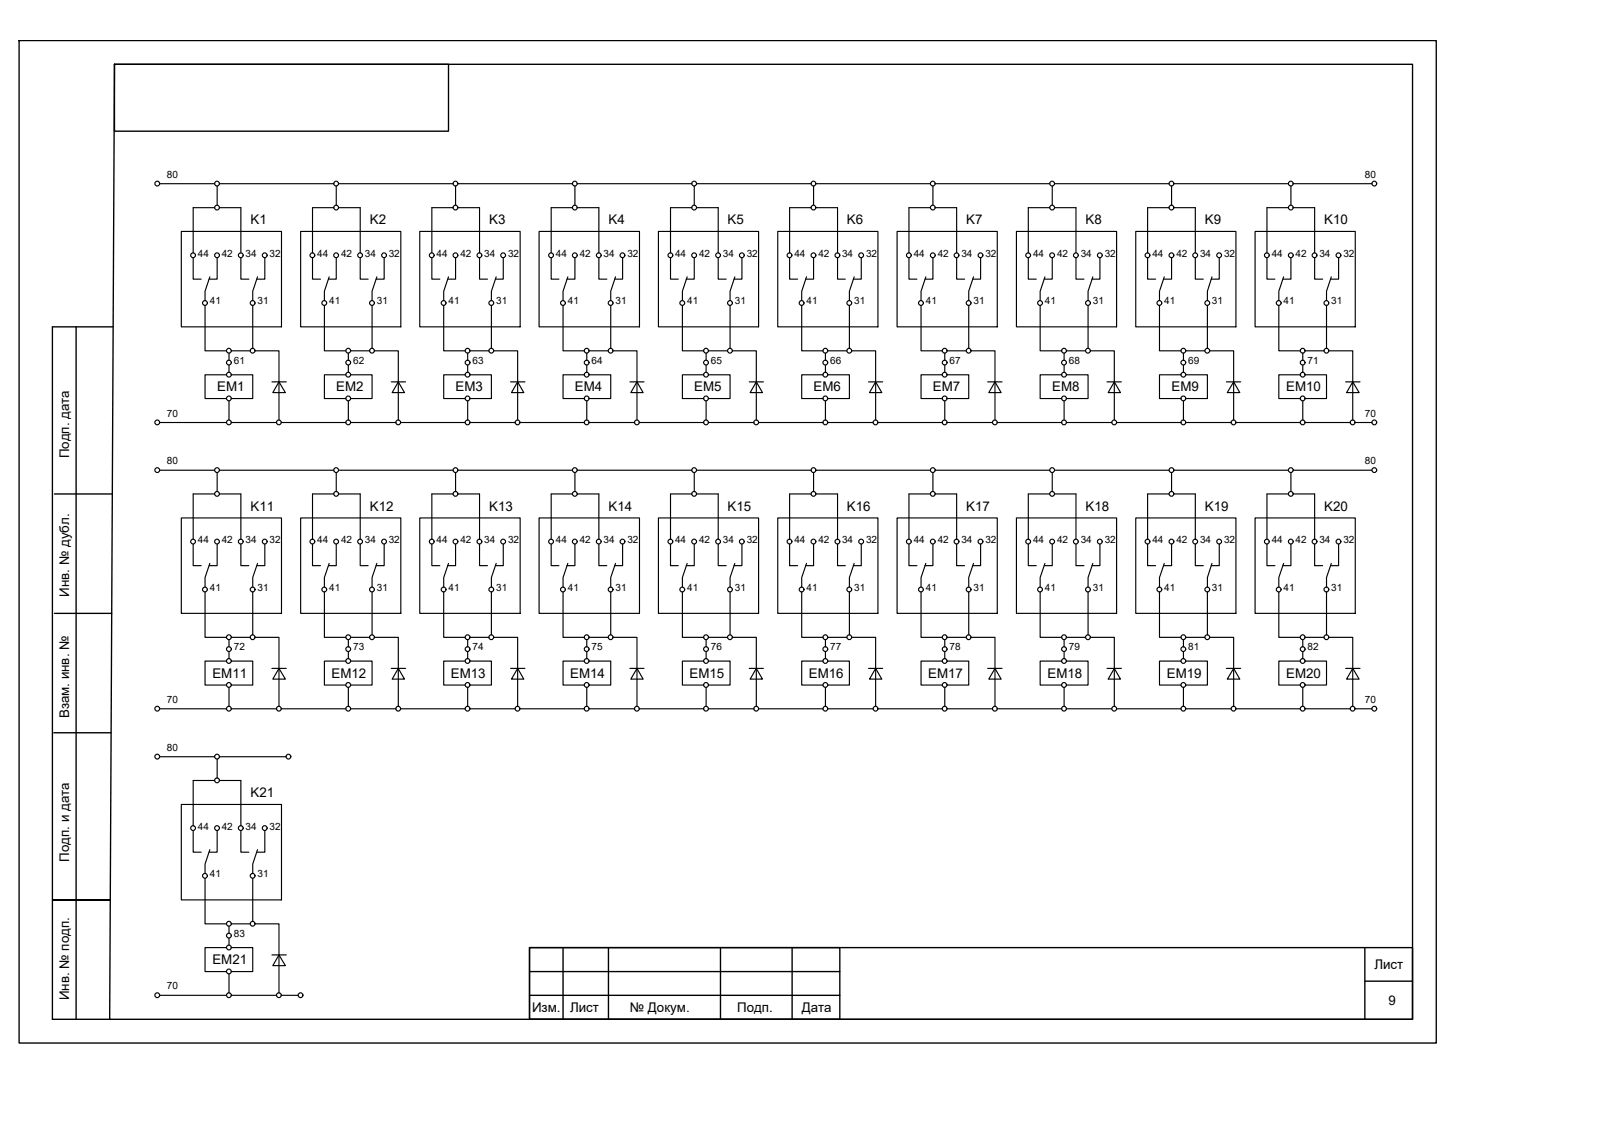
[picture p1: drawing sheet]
<svg xmlns="http://www.w3.org/2000/svg" width="297mm" height="210mm" viewBox="0 0 297 210" stroke-linecap="round" stroke-linejoin="round" font-family="sans-serif">
<g fill="none" stroke="#000" stroke-width=".25">
<path d="M3.5 7.5h263v185.9h-263zM21.2 11.9h240.9v177.1h-241.8zM21.2 11.9h62v12.4h-62zM14.1 60.6v128.4M21 60.6h-11.3v128.4h10.6M10.1 91.6h10.6M10.1 113.7h10.6M10 135.9h10.6M9.8 166.9h10.7M98.2 175.7h163.9v13.3h-163.9zM98.2 175.7h57.6v13.3h-57.6zM104.5 175.7v13.3"/>
<path d="M112.9 175.7v13.3M133.7 175.7v13.3M147 175.7v13.3M253.2 175.7v13.3M98.2 184.6h57.6M98.2 180.2h57.6M253.2 181.9h8.9"/>
</g>
<g fill="none" stroke="#000" stroke-width=".21">
<path d="M29.7 34.1h10.1M39.8 38.5h-4v8.4M40.3 34.5v3.5M40.7 38.5h4v8.4M40.7 34.1h21.3M62 38.5h-4v8.4M62.4 34.5v3.5M62.9 38.5h3.9v8.4M62.9 34.1h21.2M84.1 38.5h-4v8.4M84.5 34.5v3.5M85 38.5h4v8.4"/>
<path d="M85 34.1h21.2M106.2 38.5h-3.9v8.4M106.7 34.5v3.5M107.1 38.5h4v8.4M107.1 34.1h21.3M128.4 38.5h-4v8.4M128.8 34.5v3.5M129.3 38.5h4v8.4M129.3 34.1h21.2M150.5 38.5h-4v8.4M150.9 34.5v3.5M151.4 38.5h4v8.4"/>
<path d="M151.4 34.1h21.2M172.6 38.5h-4v8.4M173.1 34.5v3.5M173.5 38.5h4v8.4M173.5 34.1h21.3M194.8 38.5h-4v8.4M195.2 34.5v3.5M195.7 38.5h3.9v8.4M195.7 34.1h21.2M216.9 38.5h-4v8.4M217.4 34.5v3.5M217.8 38.5h4v8.4"/>
<path d="M217.8 34.1h21.2M239 38.5h-3.9v8.4M239.5 34.5v3.5M239.9 38.5h4v8.4M239.9 34.1h14.6M33.6 42.9h18.6v17.7h-18.6zM35.8 47.8v4h1.5M38 56.6v8.5h4M38.9 51.3l-.9 2.7v1.7M40.3 47.8v4h-1.5M44.7 47.8v4h1.5M46.9 56.6v8"/>
<path d="M47.8 51.3l-.9 2.7v1.7M49.1 47.8v4h-1.4M55.8 42.9h18.6v17.7h-18.6zM58 47.8v4h1.5M60.2 56.6v8.5h4M61.1 51.3l-.9 2.7v1.7M62.4 47.8v4h-1.5M66.8 47.8v4h1.5M69 56.6v8M69.9 51.3l-.9 2.7v1.7M71.3 47.8v4h-1.5M77.9 42.9h18.6v17.7h-18.6z"/>
<path d="M80.1 47.8v4h1.5M82.3 56.6v8.5h4M83.2 51.3l-.9 2.7v1.7M84.5 47.8v4h-1.5M89 47.8v4h1.5M91.2 56.6v8M92.1 51.3l-.9 2.7v1.7M93.4 47.8v4h-1.5M100 42.9h18.6v17.7h-18.6zM102.3 47.8v4h1.4M104.5 56.6v8.5h3.9M105.4 51.3l-.9 2.7v1.7"/>
<path d="M106.7 47.8v4h-1.5M111.1 47.8v4h1.5M113.3 56.6v8M114.2 51.3l-.9 2.7v1.7M115.5 47.8v4h-1.5M122.2 42.9h18.5v17.7h-18.5zM124.4 47.8v4h1.4M126.6 56.6v8.5h4M127.5 51.3l-.9 2.7v1.7M128.8 47.8v4h-1.5M133.3 47.8v4h1.4M135.5 56.6v8"/>
<path d="M136.3 51.3l-.8 2.7v1.7M137.7 47.8v4h-1.5M144.3 42.9h18.6v17.7h-18.6zM146.5 47.8v4h1.5M148.7 56.6v8.5h4M149.6 51.3l-.9 2.7v1.7M150.9 47.8v4h-1.4M155.4 47.8v4h1.4M157.6 56.6v8M158.5 51.3l-.9 2.7v1.7M159.8 47.8v4h-1.5M166.4 42.9h18.6v17.7h-18.6z"/>
<path d="M168.6 47.8v4h1.5M170.9 56.6v8.5h4M171.8 51.3l-.9 2.7v1.7M173.1 47.8v4h-1.5M177.5 47.8v4h1.5M179.7 56.6v8M180.6 51.3l-.9 2.7v1.7M181.9 47.8v4h-1.4M188.6 42.9h18.6v17.7h-18.6zM190.8 47.8v4h1.5M193 56.6v8.5h4M193.9 51.3l-.9 2.7v1.7"/>
<path d="M195.2 47.8v4h-1.5M199.6 47.8v4h1.5M201.9 56.6v8M202.8 51.3l-.9 2.7v1.7M204.1 47.8v4h-1.5M210.7 42.9h18.6v17.7h-18.6zM212.9 47.8v4h1.5M215.1 56.6v8.5h4M216 51.3l-.9 2.7v1.7M217.4 47.8v4h-1.5M221.8 47.8v4h1.5M224 56.6v8"/>
<path d="M224.9 51.3l-.9 2.7v1.7M226.2 47.8v4h-1.5M232.9 42.9h18.5v17.7h-18.5zM235.1 47.8v4h1.4M237.3 56.6v8.5h3.9M238.2 51.3l-.9 2.7v1.7M239.5 47.8v4h-1.5M243.9 47.8v4h1.5M246.1 56.6v8M247 51.3l-.9 2.7v1.7M248.4 47.8v4h-1.5M29.7 78.3h12.3"/>
<path d="M42 69.5h-4v4.4h4M42.5 65.5v1.3M42.5 67.7v1.3M42.5 74.4v3.5M42.9 69.5h4v4.4h-4M42.9 65.1h3.6M42.9 78.3h8.4M47.4 65.1h4.4v12.8M50.4 70.8h2.7M51.8 70.8l1.1 2h-2.3zM52.2 78.3h12M64.2 69.5h-4v4.4h4"/>
<path d="M64.6 65.5v1.3M64.6 67.7v1.3M64.6 74.4v3.5M65.1 69.5h3.9v4.4h-3.9M65.1 65.1h3.5M65.1 78.3h8.4M69.5 65.1h4.4v12.8M72.6 70.8h2.7M73.9 70.8l1.1 2h-2.2zM74.4 78.3h11.9M86.3 69.5h-4v4.4h4M86.8 65.5v1.3"/>
<path d="M86.8 67.7v1.3M86.8 74.4v3.5M87.2 69.5h4v4.4h-4M87.2 65.1h3.5M87.2 78.3h8.4M91.6 65.1h4.4v12.8M94.7 70.8h2.7M96 70.8l1.2 2h-2.3zM96.5 78.3h11.9M108.4 69.5h-3.9v4.4h3.9M108.9 65.5v1.3M108.9 67.7v1.3"/>
<path d="M108.9 74.4v3.5M109.3 69.5h4v4.4h-4M109.3 65.1h3.6M109.3 78.3h8.5M113.8 65.1h4.4v12.8M116.9 70.8h2.6M118.2 70.8l1.1 2h-2.3zM118.6 78.3h12M130.6 69.5h-4v4.4h4M131 65.5v1.3M131 67.7v1.3M131 74.4v3.5"/>
<path d="M131.5 69.5h4v4.4h-4M131.5 65.1h3.5M131.5 78.3h8.4M135.9 65.1h4.4v12.8M139 70.8h2.6M140.3 70.8l1.2 2h-2.3zM140.7 78.3h12M152.7 69.5h-4v4.4h4M153.1 65.5v1.3M153.1 67.7v1.3M153.1 74.4v3.5M153.6 69.5h4v4.4h-4"/>
<path d="M153.6 65.1h3.5M153.6 78.3h8.4M158 65.1h4.5v12.8M161.1 70.8h2.7M162.5 70.8l1.1 2h-2.3zM162.9 78.3h12M174.9 69.5h-4v4.4h4M175.3 65.5v1.3M175.3 67.7v1.3M175.3 74.4v3.5M175.8 69.5h3.9v4.4h-3.9M175.8 65.1h3.5"/>
<path d="M175.8 78.3h8.3M180.2 65.1h4.4v12.8M183.2 70.8h2.7M184.6 70.8l1.1 2h-2.2zM185 78.3h12M197 69.5h-4v4.4h4M197.4 65.5v1.3M197.4 67.7v1.3M197.4 74.4v3.5M197.9 69.5h4v4.4h-4M197.9 65.1h3.5M197.9 78.3h8.4"/>
<path d="M202.3 65.1h4.4v12.8M205.4 70.8h2.7M206.7 70.8l1.2 2h-2.3zM207.2 78.3h11.9M219.1 69.5h-4v4.4h4M219.6 65.5v1.3M219.6 67.7v1.3M219.6 74.4v3.5M220 69.5h4v4.4h-4M220 65.1h3.5M220 78.3h8.4M224.4 65.1h4.5v12.8"/>
<path d="M227.5 70.8h2.7M228.9 70.8l1.1 2h-2.3zM229.3 78.3h11.9M241.2 69.5h-3.9v4.4h3.9M241.7 65.5v1.3M241.7 67.7v1.3M241.7 74.4v3.5M242.1 69.5h4v4.4h-4M242.1 65.1h3.6M242.1 78.3h8.5M246.6 65.1h4.4v12.8M249.7 70.8h2.6"/>
<path d="M251 70.8l1.2 2h-2.4zM251.4 78.3h3.1M29.7 87.2h10.1M33.6 96h18.6v17.7h-18.6zM39.8 91.6h-4v8.4M40.3 87.6v3.6M40.7 91.6h4v8.4M40.7 87.2h21.3M55.8 96h18.6v17.7h-18.6zM62 91.6h-4v8.4M62.4 87.6v3.6M62.9 91.6h3.9v8.4"/>
<path d="M62.9 87.2h21.2M77.9 96h18.6v17.7h-18.6zM84.1 91.6h-4v8.4M84.5 87.6v3.6M85 91.6h4v8.4M85 87.2h21.2M100 96h18.6v17.7h-18.6zM106.2 91.6h-3.9v8.4M106.7 87.6v3.6M107.1 91.6h4v8.4M107.1 87.2h21.3M122.2 96h18.5v17.7h-18.5z"/>
<path d="M128.4 91.6h-4v8.4M128.8 87.6v3.6M129.3 91.6h4v8.4M129.3 87.2h21.2M144.3 96h18.6v17.7h-18.6zM150.5 91.6h-4v8.4M150.9 87.6v3.6M151.4 91.6h4v8.4M151.4 87.2h21.2M166.4 96h18.6v17.7h-18.6zM172.6 91.6h-4v8.4M173.1 87.6v3.6"/>
<path d="M173.5 91.6h4v8.4M173.5 87.2h21.3M188.6 96h18.6v17.7h-18.6zM194.8 91.6h-4v8.4M195.2 87.6v3.6M195.7 91.6h3.9v8.4M195.7 87.2h21.2M210.7 96h18.6v17.7h-18.6zM216.9 91.6h-4v8.4M217.4 87.6v3.6M217.8 91.6h4v8.4M217.8 87.2h21.2"/>
<path d="M232.9 96h18.5v17.7h-18.5zM239 91.6h-3.9v8.4M239.5 87.6v3.6M239.9 91.6h4v8.4M239.9 87.2h14.6M35.8 100.9v4h1.5M38 109.8v8.4h4M38.9 104.5l-.9 2.6v1.8M40.3 100.9v4h-1.5M42.5 118.6v1.4M42.9 118.2h3.6M44.7 100.9v4h1.5"/>
<path d="M46.9 109.8v7.9M47.4 118.2h4.4v12.8M47.8 104.5l-.9 2.6v1.8M49.1 100.9v4h-1.4M58 100.9v4h1.5M60.2 109.8v8.4h4M61.1 104.5l-.9 2.6v1.8M62.4 100.9v4h-1.5M64.6 118.6v1.4M65.1 118.2h3.5M66.8 100.9v4h1.5M69 109.8v7.9"/>
<path d="M69.5 118.2h4.4v12.8M69.9 104.5l-.9 2.6v1.8M71.3 100.9v4h-1.5M80.1 100.9v4h1.5M82.3 109.8v8.4h4M83.2 104.5l-.9 2.6v1.8M84.5 100.9v4h-1.5M86.8 118.6v1.4M87.2 118.2h3.5M89 100.9v4h1.5M91.2 109.8v7.9M91.6 118.2h4.4v12.8"/>
<path d="M92.1 104.5l-.9 2.6v1.8M93.4 100.9v4h-1.5M102.3 100.9v4h1.4M104.5 109.8v8.4h3.9M105.4 104.5l-.9 2.6v1.8M106.7 100.9v4h-1.5M108.9 118.6v1.4M109.3 118.2h3.6M111.1 100.9v4h1.5M113.3 109.8v7.9M113.8 118.2h4.4v12.8M114.2 104.5l-.9 2.6v1.8"/>
<path d="M115.5 100.9v4h-1.5M124.4 100.9v4h1.4M126.6 109.8v8.4h4M127.5 104.5l-.9 2.6v1.8M128.8 100.9v4h-1.5M131 118.6v1.4M131.5 118.2h3.5M133.3 100.9v4h1.4M135.5 109.8v7.9M135.9 118.2h4.4v12.8M136.3 104.5l-.8 2.6v1.8M137.7 100.9v4h-1.5"/>
<path d="M146.5 100.9v4h1.5M148.7 109.8v8.4h4M149.6 104.5l-.9 2.6v1.8M150.9 100.9v4h-1.4M153.1 118.6v1.4M153.6 118.2h3.5M155.4 100.9v4h1.4M157.6 109.8v7.9M158 118.2h4.5v12.8M158.5 104.5l-.9 2.6v1.8M159.8 100.9v4h-1.5M168.6 100.9v4h1.5"/>
<path d="M170.9 109.8v8.4h4M171.8 104.5l-.9 2.6v1.8M173.1 100.9v4h-1.5M175.3 118.6v1.4M175.8 118.2h3.5M177.5 100.9v4h1.5M179.7 109.8v7.9M180.2 118.2h4.4v12.8M180.6 104.5l-.9 2.6v1.8M181.9 100.9v4h-1.4M190.8 100.9v4h1.5M193 109.8v8.4h4"/>
<path d="M193.9 104.5l-.9 2.6v1.8M195.2 100.9v4h-1.5M197.4 118.6v1.4M197.9 118.2h3.5M199.6 100.9v4h1.5M201.9 109.8v7.9M202.3 118.2h4.4v12.8M202.8 104.5l-.9 2.6v1.8M204.1 100.9v4h-1.5M212.9 100.9v4h1.5M215.1 109.8v8.4h4M216 104.5l-.9 2.6v1.8"/>
<path d="M217.4 100.9v4h-1.5M219.6 118.6v1.4M220 118.2h3.5M221.8 100.9v4h1.5M224 109.8v7.9M224.4 118.2h4.5v12.8M224.9 104.5l-.9 2.6v1.8M226.2 100.9v4h-1.5M235.1 100.9v4h1.4M237.3 109.8v8.4h3.9M238.2 104.5l-.9 2.6v1.8M239.5 100.9v4h-1.5"/>
<path d="M241.7 118.6v1.4M242.1 118.2h3.6M243.9 100.9v4h1.5M246.1 109.8v7.9M246.6 118.2h4.4v12.8M247 104.5l-.9 2.6v1.8M248.4 100.9v4h-1.5M29.7 131.4h12.3M42 122.6h-4v4.4h4M42.5 120.8v1.4M42.5 127.5v3.5M42.9 122.6h4v4.4h-4"/>
<path d="M42.9 131.4h8.4M50.4 123.9h2.7M51.8 123.9l1.1 2h-2.3zM52.2 131.4h12M64.2 122.6h-4v4.4h4M64.6 120.8v1.4M64.6 127.5v3.5M65.1 122.6h3.9v4.4h-3.9M65.1 131.4h8.4M72.6 123.9h2.7M73.9 123.9l1.1 2h-2.2zM74.4 131.4h11.9"/>
<path d="M86.3 122.6h-4v4.4h4M86.8 120.8v1.4M86.8 127.5v3.5M87.2 122.6h4v4.4h-4M87.2 131.4h8.4M94.7 123.9h2.7M96 123.9l1.2 2h-2.3zM96.5 131.4h11.9M108.4 122.6h-3.9v4.4h3.9M108.9 120.8v1.4M108.9 127.5v3.5M109.3 122.6h4v4.4h-4"/>
<path d="M109.3 131.4h8.5M116.9 123.9h2.6M118.2 123.9l1.1 2h-2.3zM118.6 131.4h12M130.6 122.6h-4v4.4h4M131 120.8v1.4M131 127.5v3.5M131.5 122.6h4v4.4h-4M131.5 131.4h8.4M139 123.9h2.6M140.3 123.9l1.2 2h-2.3zM140.7 131.4h12"/>
<path d="M152.7 122.6h-4v4.4h4M153.1 120.8v1.4M153.1 127.5v3.5M153.6 122.6h4v4.4h-4M153.6 131.4h8.4M161.1 123.9h2.7M162.5 123.9l1.1 2h-2.3zM162.9 131.4h12M174.9 122.6h-4v4.4h4M175.3 120.8v1.4M175.3 127.5v3.5M175.8 122.6h3.9v4.4h-3.9"/>
<path d="M175.8 131.4h8.3M183.2 123.9h2.7M184.6 123.9l1.1 2h-2.2zM185 131.4h12M197 122.6h-4v4.4h4M197.4 120.8v1.4M197.4 127.5v3.5M197.9 122.6h4v4.4h-4M197.9 131.4h8.4M205.4 123.9h2.7M206.7 123.9l1.2 2h-2.3zM207.2 131.4h11.9"/>
<path d="M219.1 122.6h-4v4.4h4M219.6 120.8v1.4M219.6 127.5v3.5M220 122.6h4v4.4h-4M220 131.4h8.4M227.5 123.9h2.7M228.9 123.9l1.1 2h-2.3zM229.3 131.4h11.9M241.2 122.6h-3.9v4.4h3.9M241.7 120.8v1.4M241.7 127.5v3.5M242.1 122.6h4v4.4h-4"/>
<path d="M242.1 131.4h8.5M249.7 123.9h2.6M251 123.9l1.2 2h-2.4zM251.4 131.4h3.1M29.7 140.3h10.1M33.6 149.2h18.6v17.7h-18.6zM35.8 154v4h1.5M38.9 157.6l-.9 2.6v1.8M39.8 144.7h-4v8.4M40.3 154v4h-1.5M40.3 140.7v3.6M40.7 144.7h4v8.4"/>
<path d="M40.7 140.3h12.4M44.7 154v4h1.5M47.8 157.6l-.9 2.6v1.8M49.1 154v4h-1.4M38 162.9v8.4h4M42 175.7h-4v4.5h4M42.5 171.7v1.3M42.5 173.9v1.4M42.9 175.7h4v4.5h-4M42.9 171.3h3.6M46.9 162.9v7.9M47.4 171.3h4.4v12.8"/>
<path d="M50.4 177.1h2.7M51.8 177.1l1.1 2h-2.3zM29.7 184.6h12.3M42.5 180.6v3.5M42.9 184.6h8.4M52.2 184.6h3.1"/>
<circle cx="29.2" cy="34" r=".44"/>
<circle cx="40.3" cy="34" r=".44"/>
<circle cx="40.3" cy="38.5" r=".44"/>
<circle cx="62.4" cy="38.5" r=".44"/>
<circle cx="62.4" cy="34" r=".44"/>
<circle cx="84.5" cy="38.5" r=".44"/>
<circle cx="84.5" cy="34" r=".44"/>
<circle cx="106.6" cy="38.5" r=".44"/>
<circle cx="106.6" cy="34" r=".44"/>
<circle cx="128.8" cy="38.5" r=".44"/>
<circle cx="128.8" cy="34" r=".44"/>
<circle cx="150.9" cy="38.5" r=".44"/>
<circle cx="150.9" cy="34" r=".44"/>
<circle cx="173.1" cy="38.5" r=".44"/>
<circle cx="173.1" cy="34" r=".44"/>
<circle cx="195.2" cy="38.5" r=".44"/>
<circle cx="195.2" cy="34" r=".44"/>
<circle cx="217.3" cy="38.5" r=".44"/>
<circle cx="217.3" cy="34" r=".44"/>
<circle cx="239.5" cy="34" r=".44"/>
<circle cx="239.5" cy="38.5" r=".44"/>
<circle cx="255" cy="34" r=".44"/>
<circle cx="35.8" cy="47.3" r=".44"/>
<circle cx="38" cy="56.2" r=".44"/>
<circle cx="40.3" cy="47.3" r=".44"/>
<circle cx="44.7" cy="47.3" r=".44"/>
<circle cx="46.9" cy="56.2" r=".44"/>
<circle cx="49.1" cy="47.3" r=".44"/>
<circle cx="58" cy="47.3" r=".44"/>
<circle cx="60.2" cy="56.2" r=".44"/>
<circle cx="62.4" cy="47.3" r=".44"/>
<circle cx="66.8" cy="47.3" r=".44"/>
<circle cx="69" cy="56.2" r=".44"/>
<circle cx="71.3" cy="47.3" r=".44"/>
<circle cx="80.1" cy="47.3" r=".44"/>
<circle cx="82.3" cy="56.2" r=".44"/>
<circle cx="84.5" cy="47.3" r=".44"/>
<circle cx="88.9" cy="47.3" r=".44"/>
<circle cx="91.2" cy="56.2" r=".44"/>
<circle cx="93.4" cy="47.3" r=".44"/>
<circle cx="102.2" cy="47.3" r=".44"/>
<circle cx="104.4" cy="56.2" r=".44"/>
<circle cx="106.6" cy="47.3" r=".44"/>
<circle cx="111.1" cy="47.3" r=".44"/>
<circle cx="113.3" cy="56.2" r=".44"/>
<circle cx="115.5" cy="47.3" r=".44"/>
<circle cx="124.4" cy="47.3" r=".44"/>
<circle cx="126.6" cy="56.2" r=".44"/>
<circle cx="128.8" cy="47.3" r=".44"/>
<circle cx="133.2" cy="47.3" r=".44"/>
<circle cx="135.4" cy="56.2" r=".44"/>
<circle cx="137.6" cy="47.3" r=".44"/>
<circle cx="146.5" cy="47.3" r=".44"/>
<circle cx="148.7" cy="56.2" r=".44"/>
<circle cx="150.9" cy="47.3" r=".44"/>
<circle cx="155.4" cy="47.3" r=".44"/>
<circle cx="157.6" cy="56.2" r=".44"/>
<circle cx="159.8" cy="47.3" r=".44"/>
<circle cx="168.6" cy="47.3" r=".44"/>
<circle cx="170.9" cy="56.2" r=".44"/>
<circle cx="173.1" cy="47.3" r=".44"/>
<circle cx="177.5" cy="47.3" r=".44"/>
<circle cx="179.7" cy="56.2" r=".44"/>
<circle cx="181.9" cy="47.3" r=".44"/>
<circle cx="190.8" cy="47.3" r=".44"/>
<circle cx="193" cy="56.2" r=".44"/>
<circle cx="195.2" cy="47.3" r=".44"/>
<circle cx="199.6" cy="47.3" r=".44"/>
<circle cx="201.9" cy="56.2" r=".44"/>
<circle cx="204.1" cy="47.3" r=".44"/>
<circle cx="212.9" cy="47.3" r=".44"/>
<circle cx="215.1" cy="56.2" r=".44"/>
<circle cx="217.3" cy="47.3" r=".44"/>
<circle cx="221.7" cy="47.3" r=".44"/>
<circle cx="224" cy="56.2" r=".44"/>
<circle cx="226.2" cy="47.3" r=".44"/>
<circle cx="235" cy="47.3" r=".44"/>
<circle cx="237.2" cy="56.2" r=".44"/>
<circle cx="239.5" cy="47.3" r=".44"/>
<circle cx="243.9" cy="47.3" r=".44"/>
<circle cx="246.1" cy="56.2" r=".44"/>
<circle cx="248.3" cy="47.3" r=".44"/>
<circle cx="29.2" cy="78.3" r=".44"/>
<circle cx="42.5" cy="69.5" r=".44"/>
<circle cx="42.5" cy="65" r=".44"/>
<circle cx="42.5" cy="73.9" r=".44"/>
<circle cx="42.5" cy="67.2" r=".44"/>
<circle cx="42.5" cy="78.3" r=".44"/>
<circle cx="46.9" cy="65" r=".44"/>
<circle cx="51.7" cy="78.3" r=".44"/>
<circle cx="64.6" cy="78.3" r=".44"/>
<circle cx="64.6" cy="65" r=".44"/>
<circle cx="64.6" cy="73.9" r=".44"/>
<circle cx="64.6" cy="69.5" r=".44"/>
<circle cx="64.6" cy="67.2" r=".44"/>
<circle cx="69" cy="65" r=".44"/>
<circle cx="73.9" cy="78.3" r=".44"/>
<circle cx="86.7" cy="78.3" r=".44"/>
<circle cx="86.7" cy="69.5" r=".44"/>
<circle cx="86.7" cy="67.2" r=".44"/>
<circle cx="86.7" cy="73.9" r=".44"/>
<circle cx="86.7" cy="65" r=".44"/>
<circle cx="91.2" cy="65" r=".44"/>
<circle cx="96" cy="78.3" r=".44"/>
<circle cx="108.8" cy="65" r=".44"/>
<circle cx="108.8" cy="69.5" r=".44"/>
<circle cx="108.8" cy="67.2" r=".44"/>
<circle cx="108.8" cy="73.9" r=".44"/>
<circle cx="108.8" cy="78.3" r=".44"/>
<circle cx="113.3" cy="65" r=".44"/>
<circle cx="118.2" cy="78.3" r=".44"/>
<circle cx="131" cy="69.5" r=".44"/>
<circle cx="131" cy="73.9" r=".44"/>
<circle cx="131" cy="78.3" r=".44"/>
<circle cx="131" cy="65" r=".44"/>
<circle cx="131" cy="67.2" r=".44"/>
<circle cx="135.4" cy="65" r=".44"/>
<circle cx="140.3" cy="78.3" r=".44"/>
<circle cx="153.1" cy="78.3" r=".44"/>
<circle cx="153.1" cy="69.5" r=".44"/>
<circle cx="153.1" cy="65" r=".44"/>
<circle cx="153.1" cy="73.9" r=".44"/>
<circle cx="153.1" cy="67.2" r=".44"/>
<circle cx="157.6" cy="65" r=".44"/>
<circle cx="162.4" cy="78.3" r=".44"/>
<circle cx="175.3" cy="73.9" r=".44"/>
<circle cx="175.3" cy="78.3" r=".44"/>
<circle cx="175.3" cy="67.2" r=".44"/>
<circle cx="175.3" cy="65" r=".44"/>
<circle cx="175.3" cy="69.5" r=".44"/>
<circle cx="179.7" cy="65" r=".44"/>
<circle cx="184.6" cy="78.3" r=".44"/>
<circle cx="197.4" cy="73.9" r=".44"/>
<circle cx="197.4" cy="69.5" r=".44"/>
<circle cx="197.4" cy="65" r=".44"/>
<circle cx="197.4" cy="67.2" r=".44"/>
<circle cx="197.4" cy="78.3" r=".44"/>
<circle cx="201.9" cy="65" r=".44"/>
<circle cx="206.7" cy="78.3" r=".44"/>
<circle cx="219.5" cy="69.5" r=".44"/>
<circle cx="219.5" cy="65" r=".44"/>
<circle cx="219.5" cy="67.2" r=".44"/>
<circle cx="219.5" cy="73.9" r=".44"/>
<circle cx="219.5" cy="78.3" r=".44"/>
<circle cx="224" cy="65" r=".44"/>
<circle cx="228.9" cy="78.3" r=".44"/>
<circle cx="241.7" cy="78.3" r=".44"/>
<circle cx="241.7" cy="73.9" r=".44"/>
<circle cx="241.7" cy="65" r=".44"/>
<circle cx="241.7" cy="67.2" r=".44"/>
<circle cx="241.7" cy="69.5" r=".44"/>
<circle cx="246.1" cy="65" r=".44"/>
<circle cx="251" cy="78.3" r=".44"/>
<circle cx="255" cy="78.3" r=".44"/>
<circle cx="29.2" cy="87.2" r=".44"/>
<circle cx="40.3" cy="91.6" r=".44"/>
<circle cx="40.3" cy="87.2" r=".44"/>
<circle cx="62.4" cy="91.6" r=".44"/>
<circle cx="62.4" cy="87.2" r=".44"/>
<circle cx="84.5" cy="91.6" r=".44"/>
<circle cx="84.5" cy="87.2" r=".44"/>
<circle cx="106.6" cy="87.2" r=".44"/>
<circle cx="106.6" cy="91.6" r=".44"/>
<circle cx="128.8" cy="91.6" r=".44"/>
<circle cx="128.8" cy="87.2" r=".44"/>
<circle cx="150.9" cy="87.2" r=".44"/>
<circle cx="150.9" cy="91.6" r=".44"/>
<circle cx="173.1" cy="91.6" r=".44"/>
<circle cx="173.1" cy="87.2" r=".44"/>
<circle cx="195.2" cy="91.6" r=".44"/>
<circle cx="195.2" cy="87.2" r=".44"/>
<circle cx="217.3" cy="91.6" r=".44"/>
<circle cx="217.3" cy="87.2" r=".44"/>
<circle cx="239.5" cy="87.2" r=".44"/>
<circle cx="239.5" cy="91.6" r=".44"/>
<circle cx="255" cy="87.2" r=".44"/>
<circle cx="35.8" cy="100.4" r=".44"/>
<circle cx="38" cy="109.3" r=".44"/>
<circle cx="40.3" cy="100.4" r=".44"/>
<circle cx="42.5" cy="118.2" r=".44"/>
<circle cx="44.7" cy="100.4" r=".44"/>
<circle cx="46.9" cy="109.3" r=".44"/>
<circle cx="46.9" cy="118.2" r=".44"/>
<circle cx="49.1" cy="100.4" r=".44"/>
<circle cx="58" cy="100.4" r=".44"/>
<circle cx="60.2" cy="109.3" r=".44"/>
<circle cx="62.4" cy="100.4" r=".44"/>
<circle cx="64.6" cy="118.2" r=".44"/>
<circle cx="66.8" cy="100.4" r=".44"/>
<circle cx="69" cy="109.3" r=".44"/>
<circle cx="69" cy="118.2" r=".44"/>
<circle cx="71.3" cy="100.4" r=".44"/>
<circle cx="80.1" cy="100.4" r=".44"/>
<circle cx="82.3" cy="109.3" r=".44"/>
<circle cx="84.5" cy="100.4" r=".44"/>
<circle cx="86.7" cy="118.2" r=".44"/>
<circle cx="88.9" cy="100.4" r=".44"/>
<circle cx="91.2" cy="109.3" r=".44"/>
<circle cx="91.2" cy="118.2" r=".44"/>
<circle cx="93.4" cy="100.4" r=".44"/>
<circle cx="102.2" cy="100.4" r=".44"/>
<circle cx="104.4" cy="109.3" r=".44"/>
<circle cx="106.6" cy="100.4" r=".44"/>
<circle cx="108.8" cy="118.2" r=".44"/>
<circle cx="111.1" cy="100.4" r=".44"/>
<circle cx="113.3" cy="109.3" r=".44"/>
<circle cx="113.3" cy="118.2" r=".44"/>
<circle cx="115.5" cy="100.4" r=".44"/>
<circle cx="124.4" cy="100.4" r=".44"/>
<circle cx="126.6" cy="109.3" r=".44"/>
<circle cx="128.8" cy="100.4" r=".44"/>
<circle cx="131" cy="118.2" r=".44"/>
<circle cx="133.2" cy="100.4" r=".44"/>
<circle cx="135.4" cy="109.3" r=".44"/>
<circle cx="135.4" cy="118.2" r=".44"/>
<circle cx="137.6" cy="100.4" r=".44"/>
<circle cx="146.5" cy="100.4" r=".44"/>
<circle cx="148.7" cy="109.3" r=".44"/>
<circle cx="150.9" cy="100.4" r=".44"/>
<circle cx="153.1" cy="118.2" r=".44"/>
<circle cx="155.4" cy="100.4" r=".44"/>
<circle cx="157.6" cy="118.2" r=".44"/>
<circle cx="157.6" cy="109.3" r=".44"/>
<circle cx="159.8" cy="100.4" r=".44"/>
<circle cx="168.6" cy="100.4" r=".44"/>
<circle cx="170.9" cy="109.3" r=".44"/>
<circle cx="173.1" cy="100.4" r=".44"/>
<circle cx="175.3" cy="118.2" r=".44"/>
<circle cx="177.5" cy="100.4" r=".44"/>
<circle cx="179.7" cy="109.3" r=".44"/>
<circle cx="179.7" cy="118.2" r=".44"/>
<circle cx="181.9" cy="100.4" r=".44"/>
<circle cx="190.8" cy="100.4" r=".44"/>
<circle cx="193" cy="109.3" r=".44"/>
<circle cx="195.2" cy="100.4" r=".44"/>
<circle cx="197.4" cy="118.2" r=".44"/>
<circle cx="199.6" cy="100.4" r=".44"/>
<circle cx="201.9" cy="109.3" r=".44"/>
<circle cx="201.9" cy="118.2" r=".44"/>
<circle cx="204.1" cy="100.4" r=".44"/>
<circle cx="212.9" cy="100.4" r=".44"/>
<circle cx="215.1" cy="109.3" r=".44"/>
<circle cx="217.3" cy="100.4" r=".44"/>
<circle cx="219.5" cy="118.2" r=".44"/>
<circle cx="221.7" cy="100.4" r=".44"/>
<circle cx="224" cy="118.2" r=".44"/>
<circle cx="224" cy="109.3" r=".44"/>
<circle cx="226.2" cy="100.4" r=".44"/>
<circle cx="235" cy="100.4" r=".44"/>
<circle cx="237.2" cy="109.3" r=".44"/>
<circle cx="239.5" cy="100.4" r=".44"/>
<circle cx="241.7" cy="118.2" r=".44"/>
<circle cx="243.9" cy="100.4" r=".44"/>
<circle cx="246.1" cy="118.2" r=".44"/>
<circle cx="246.1" cy="109.3" r=".44"/>
<circle cx="248.3" cy="100.4" r=".44"/>
<circle cx="29.2" cy="131.4" r=".44"/>
<circle cx="42.5" cy="127" r=".44"/>
<circle cx="42.5" cy="120.4" r=".44"/>
<circle cx="42.5" cy="122.6" r=".44"/>
<circle cx="42.5" cy="131.4" r=".44"/>
<circle cx="51.7" cy="131.4" r=".44"/>
<circle cx="64.6" cy="131.4" r=".44"/>
<circle cx="64.6" cy="127" r=".44"/>
<circle cx="64.6" cy="120.4" r=".44"/>
<circle cx="64.6" cy="122.6" r=".44"/>
<circle cx="73.9" cy="131.4" r=".44"/>
<circle cx="86.7" cy="122.6" r=".44"/>
<circle cx="86.7" cy="127" r=".44"/>
<circle cx="86.7" cy="131.4" r=".44"/>
<circle cx="86.7" cy="120.4" r=".44"/>
<circle cx="96" cy="131.4" r=".44"/>
<circle cx="108.8" cy="122.6" r=".44"/>
<circle cx="108.8" cy="127" r=".44"/>
<circle cx="108.8" cy="120.4" r=".44"/>
<circle cx="108.8" cy="131.4" r=".44"/>
<circle cx="118.2" cy="131.4" r=".44"/>
<circle cx="131" cy="131.4" r=".44"/>
<circle cx="131" cy="120.4" r=".44"/>
<circle cx="131" cy="127" r=".44"/>
<circle cx="131" cy="122.6" r=".44"/>
<circle cx="140.3" cy="131.4" r=".44"/>
<circle cx="153.1" cy="122.6" r=".44"/>
<circle cx="153.1" cy="127" r=".44"/>
<circle cx="153.1" cy="120.4" r=".44"/>
<circle cx="153.1" cy="131.4" r=".44"/>
<circle cx="162.4" cy="131.4" r=".44"/>
<circle cx="175.3" cy="120.4" r=".44"/>
<circle cx="175.3" cy="122.6" r=".44"/>
<circle cx="175.3" cy="127" r=".44"/>
<circle cx="175.3" cy="131.4" r=".44"/>
<circle cx="184.6" cy="131.4" r=".44"/>
<circle cx="197.4" cy="120.4" r=".44"/>
<circle cx="197.4" cy="122.6" r=".44"/>
<circle cx="197.4" cy="127" r=".44"/>
<circle cx="197.4" cy="131.4" r=".44"/>
<circle cx="206.7" cy="131.4" r=".44"/>
<circle cx="219.5" cy="127" r=".44"/>
<circle cx="219.5" cy="120.4" r=".44"/>
<circle cx="219.5" cy="122.6" r=".44"/>
<circle cx="219.5" cy="131.4" r=".44"/>
<circle cx="228.9" cy="131.4" r=".44"/>
<circle cx="241.7" cy="120.4" r=".44"/>
<circle cx="241.7" cy="127" r=".44"/>
<circle cx="241.7" cy="122.6" r=".44"/>
<circle cx="241.7" cy="131.4" r=".44"/>
<circle cx="251" cy="131.4" r=".44"/>
<circle cx="255" cy="131.4" r=".44"/>
<circle cx="29.2" cy="140.3" r=".44"/>
<circle cx="35.8" cy="153.6" r=".44"/>
<circle cx="40.3" cy="140.3" r=".44"/>
<circle cx="40.3" cy="144.7" r=".44"/>
<circle cx="40.3" cy="153.6" r=".44"/>
<circle cx="44.7" cy="153.6" r=".44"/>
<circle cx="49.1" cy="153.6" r=".44"/>
<circle cx="53.5" cy="140.3" r=".44"/>
<circle cx="38" cy="162.4" r=".44"/>
<circle cx="42.5" cy="173.5" r=".44"/>
<circle cx="42.5" cy="175.7" r=".44"/>
<circle cx="42.5" cy="171.3" r=".44"/>
<circle cx="46.9" cy="162.4" r=".44"/>
<circle cx="46.9" cy="171.3" r=".44"/>
<circle cx="29.2" cy="184.5" r=".44"/>
<circle cx="42.5" cy="180.1" r=".44"/>
<circle cx="42.5" cy="184.5" r=".44"/>
<circle cx="51.7" cy="184.5" r=".44"/>
<circle cx="55.8" cy="184.5" r=".44"/>
</g>
<g font-size="2.5">
<text x="46.5" y="41.6">K1</text>
<text x="68.6" y="41.6">K2</text>
<text x="90.7" y="41.6">K3</text>
<text x="112.9" y="41.6">K4</text>
<text x="135" y="41.6">K5</text>
<text x="157.1" y="41.6">K6</text>
<text x="179.3" y="41.6">K7</text>
<text x="201.4" y="41.6">K8</text>
<text x="223.5" y="41.6">K9</text>
<text x="245.7" y="41.6">K10</text>
<text x="40.3" y="72.6">EM1</text>
<text x="62.4" y="72.6">EM2</text>
<text x="84.5" y="72.6">EM3</text>
<text x="106.7" y="72.6">EM4</text>
<text x="128.8" y="72.6">EM5</text>
<text x="150.9" y="72.6">EM6</text>
<text x="173.1" y="72.6">EM7</text>
<text x="195.2" y="72.6">EM8</text>
<text x="217.4" y="72.6">EM9</text>
<text x="238.6" y="72.6">EM10</text>
<text x="12.8" y="85" transform="rotate(-90 12.8 85)">Подп. дата</text>
<text x="46.5" y="94.7">K11</text>
<text x="68.6" y="94.7">K12</text>
<text x="90.7" y="94.7">K13</text>
<text x="112.9" y="94.7">K14</text>
<text x="135" y="94.7">K15</text>
<text x="157.1" y="94.7">K16</text>
<text x="179.3" y="94.7">K17</text>
<text x="201.4" y="94.7">K18</text>
<text x="223.5" y="94.7">K19</text>
<text x="245.7" y="94.7">K20</text>
<text x="12.8" y="110.6" transform="rotate(-90 12.8 110.6)">Инв. № дубл.</text>
<text x="39.4" y="125.7">EM11</text>
<text x="61.5" y="125.7">EM12</text>
<text x="83.6" y="125.7">EM13</text>
<text x="105.8" y="125.7">EM14</text>
<text x="127.9" y="125.7">EM15</text>
<text x="150.1" y="125.7">EM16</text>
<text x="172.2" y="125.7">EM17</text>
<text x="194.3" y="125.7">EM18</text>
<text x="216.5" y="125.7">EM19</text>
<text x="238.6" y="125.7">EM20</text>
<text x="12.8" y="133.2" transform="rotate(-90 12.8 133.2)">Взам. инв. №</text>
<text x="46.5" y="147.8">K21</text>
<text x="12.8" y="159.8" transform="rotate(-90 12.8 159.8)">Подп. и дата</text>
<text x="39.4" y="178.8">EM21</text>
<text x="255" y="179.7">Лист</text>
<text x="12.8" y="185.4" transform="rotate(-90 12.8 185.4)">Инв. № подп.</text>
<text x="98.7" y="187.7">Изм.</text>
<text x="105.8" y="187.7">Лист</text>
<text x="116.9" y="187.7">№ Докум.</text>
<text x="136.8" y="187.7">Подп.</text>
<text x="148.7" y="187.7">Дата</text>
<text x="257.6" y="186.3">9</text>
</g>
<g font-size="1.9">
<text x="31" y="33">80</text>
<text x="253.2" y="33">80</text>
<text x="36.7" y="47.6">44</text>
<text x="41.1" y="47.6">42</text>
<text x="45.6" y="47.6">34</text>
<text x="50" y="47.6">32</text>
<text x="58.9" y="47.6">44</text>
<text x="63.3" y="47.6">42</text>
<text x="67.7" y="47.6">34</text>
<text x="72.1" y="47.6">32</text>
<text x="81" y="47.6">44</text>
<text x="85.4" y="47.6">42</text>
<text x="89.9" y="47.6">34</text>
<text x="94.3" y="47.6">32</text>
<text x="103.2" y="47.6">44</text>
<text x="107.6" y="47.6">42</text>
<text x="112" y="47.6">34</text>
<text x="116.4" y="47.6">32</text>
<text x="125.3" y="47.6">44</text>
<text x="129.7" y="47.6">42</text>
<text x="134.1" y="47.6">34</text>
<text x="138.5" y="47.6">32</text>
<text x="147.4" y="47.6">44</text>
<text x="151.8" y="47.6">42</text>
<text x="156.2" y="47.6">34</text>
<text x="160.7" y="47.6">32</text>
<text x="169.5" y="47.6">44</text>
<text x="174" y="47.6">42</text>
<text x="178.4" y="47.6">34</text>
<text x="182.8" y="47.6">32</text>
<text x="191.7" y="47.6">44</text>
<text x="196.1" y="47.6">42</text>
<text x="200.5" y="47.6">34</text>
<text x="205" y="47.6">32</text>
<text x="213.8" y="47.6">44</text>
<text x="218.3" y="47.6">42</text>
<text x="222.7" y="47.6">34</text>
<text x="227.1" y="47.6">32</text>
<text x="236" y="47.6">44</text>
<text x="240.4" y="47.6">42</text>
<text x="244.8" y="47.6">34</text>
<text x="249.2" y="47.6">32</text>
<text x="38.9" y="56.4">41</text>
<text x="47.8" y="56.4">31</text>
<text x="61.1" y="56.4">41</text>
<text x="69.9" y="56.4">31</text>
<text x="83.2" y="56.4">41</text>
<text x="92.1" y="56.4">31</text>
<text x="105.4" y="56.4">41</text>
<text x="114.2" y="56.4">31</text>
<text x="127.5" y="56.4">41</text>
<text x="136.3" y="56.4">31</text>
<text x="149.6" y="56.4">41</text>
<text x="158.5" y="56.4">31</text>
<text x="171.8" y="56.4">41</text>
<text x="180.6" y="56.4">31</text>
<text x="193.9" y="56.4">41</text>
<text x="202.8" y="56.4">31</text>
<text x="216" y="56.4">41</text>
<text x="224.9" y="56.4">31</text>
<text x="238.2" y="56.4">41</text>
<text x="247" y="56.4">31</text>
<text x="43.4" y="67.5">61</text>
<text x="65.5" y="67.5">62</text>
<text x="87.7" y="67.5">63</text>
<text x="109.8" y="67.5">64</text>
<text x="131.9" y="67.5">65</text>
<text x="154" y="67.5">66</text>
<text x="176.2" y="67.5">67</text>
<text x="198.3" y="67.5">68</text>
<text x="220.5" y="67.5">69</text>
<text x="242.6" y="67.5">71</text>
<text x="31" y="77.2">70</text>
<text x="253.2" y="77.2">70</text>
<text x="31" y="86.1">80</text>
<text x="253.2" y="86.1">80</text>
<text x="36.7" y="100.7">44</text>
<text x="41.1" y="100.7">42</text>
<text x="45.6" y="100.7">34</text>
<text x="50" y="100.7">32</text>
<text x="58.9" y="100.7">44</text>
<text x="63.3" y="100.7">42</text>
<text x="67.7" y="100.7">34</text>
<text x="72.1" y="100.7">32</text>
<text x="81" y="100.7">44</text>
<text x="85.4" y="100.7">42</text>
<text x="89.9" y="100.7">34</text>
<text x="94.3" y="100.7">32</text>
<text x="103.2" y="100.7">44</text>
<text x="107.6" y="100.7">42</text>
<text x="112" y="100.7">34</text>
<text x="116.4" y="100.7">32</text>
<text x="125.3" y="100.7">44</text>
<text x="129.7" y="100.7">42</text>
<text x="134.1" y="100.7">34</text>
<text x="138.5" y="100.7">32</text>
<text x="147.4" y="100.7">44</text>
<text x="151.8" y="100.7">42</text>
<text x="156.2" y="100.7">34</text>
<text x="160.7" y="100.7">32</text>
<text x="169.5" y="100.7">44</text>
<text x="174" y="100.7">42</text>
<text x="178.4" y="100.7">34</text>
<text x="182.8" y="100.7">32</text>
<text x="191.7" y="100.7">44</text>
<text x="196.1" y="100.7">42</text>
<text x="200.5" y="100.7">34</text>
<text x="205" y="100.7">32</text>
<text x="213.8" y="100.7">44</text>
<text x="218.3" y="100.7">42</text>
<text x="222.7" y="100.7">34</text>
<text x="227.1" y="100.7">32</text>
<text x="236" y="100.7">44</text>
<text x="240.4" y="100.7">42</text>
<text x="244.8" y="100.7">34</text>
<text x="249.2" y="100.7">32</text>
<text x="38.9" y="109.5">41</text>
<text x="47.8" y="109.5">31</text>
<text x="61.1" y="109.5">41</text>
<text x="69.9" y="109.5">31</text>
<text x="83.2" y="109.5">41</text>
<text x="92.1" y="109.5">31</text>
<text x="105.4" y="109.5">41</text>
<text x="114.2" y="109.5">31</text>
<text x="127.5" y="109.5">41</text>
<text x="136.3" y="109.5">31</text>
<text x="149.6" y="109.5">41</text>
<text x="158.5" y="109.5">31</text>
<text x="171.8" y="109.5">41</text>
<text x="180.6" y="109.5">31</text>
<text x="193.9" y="109.5">41</text>
<text x="202.8" y="109.5">31</text>
<text x="216" y="109.5">41</text>
<text x="224.9" y="109.5">31</text>
<text x="238.2" y="109.5">41</text>
<text x="247" y="109.5">31</text>
<text x="43.4" y="120.6">72</text>
<text x="65.5" y="120.6">73</text>
<text x="87.7" y="120.6">74</text>
<text x="109.8" y="120.6">75</text>
<text x="131.9" y="120.6">76</text>
<text x="154" y="120.6">77</text>
<text x="176.2" y="120.6">78</text>
<text x="198.3" y="120.6">79</text>
<text x="220.5" y="120.6">81</text>
<text x="242.6" y="120.6">82</text>
<text x="31" y="130.3">70</text>
<text x="253.2" y="130.3">70</text>
<text x="31" y="139.2">80</text>
<text x="36.7" y="153.8">44</text>
<text x="41.1" y="153.8">42</text>
<text x="45.6" y="153.8">34</text>
<text x="50" y="153.8">32</text>
<text x="38.9" y="162.7">41</text>
<text x="47.8" y="162.7">31</text>
<text x="43.4" y="173.7">83</text>
<text x="31" y="183.5">70</text>
</g>
</svg>
